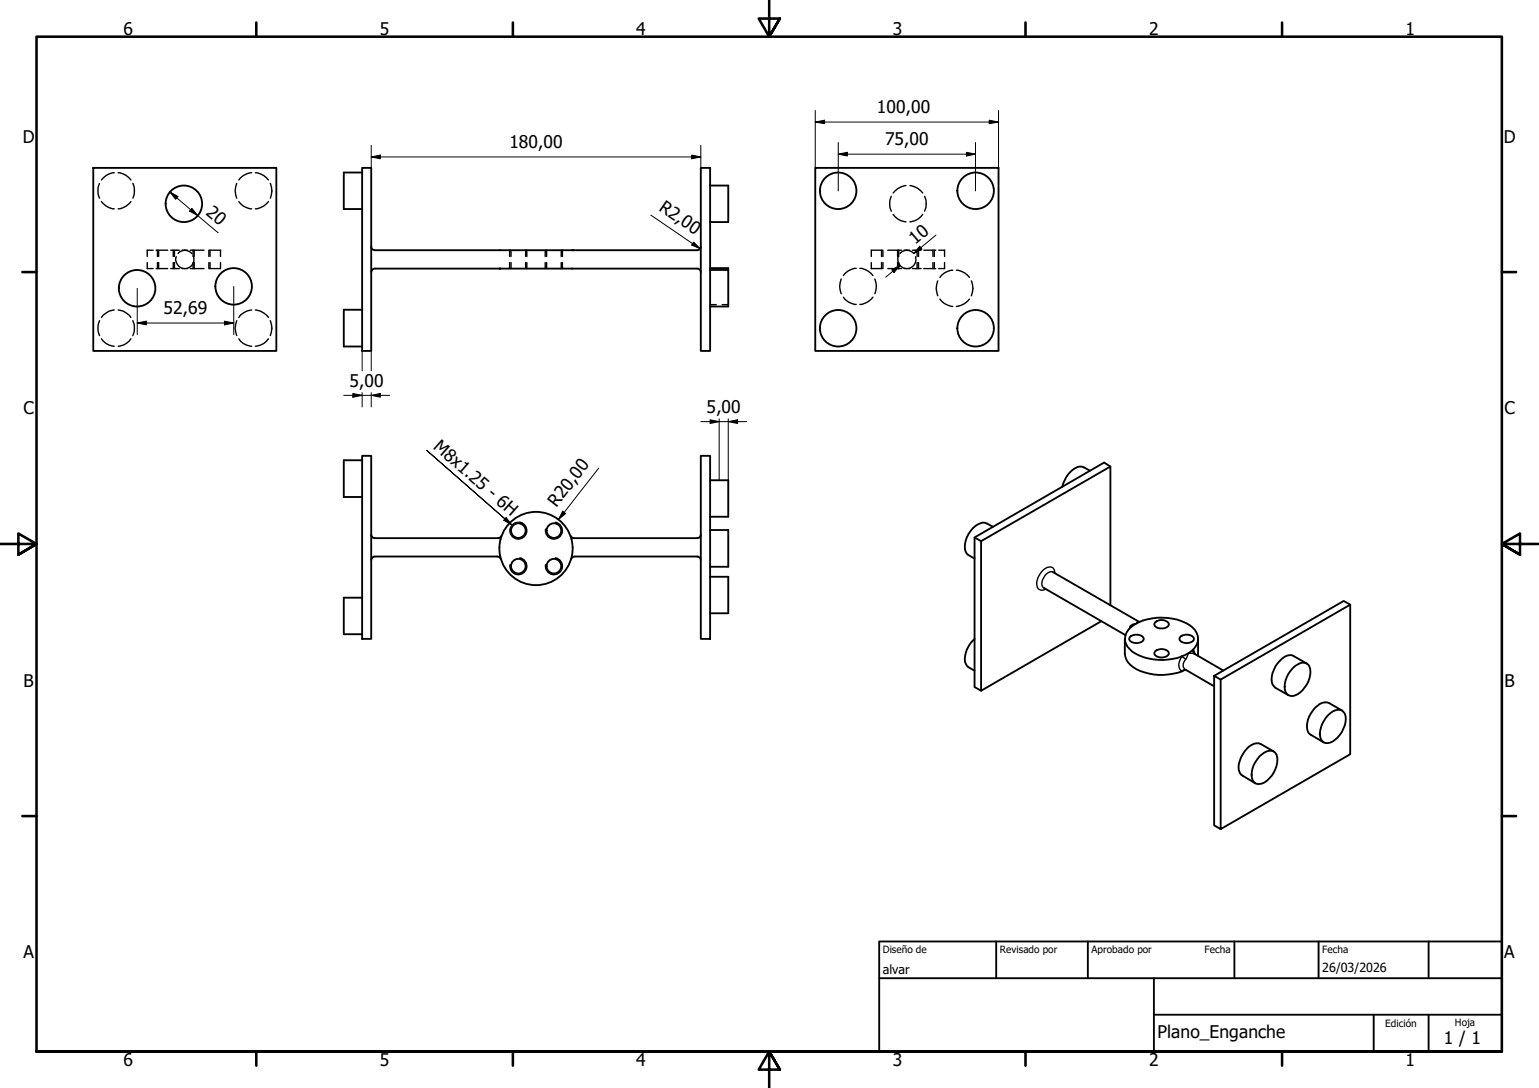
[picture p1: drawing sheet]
<svg xmlns="http://www.w3.org/2000/svg" width="420mm" height="297mm" viewBox="0 0 420 297" stroke-linecap="round" stroke-linejoin="round" font-family="sans-serif">
<!-- layer: Oculto (ISO) -->
<g fill="none" stroke="#000" stroke-width=".38">
<path d="M27.2 50.1a4.7 4.7 0 0 0 0 4M27.7 55a4.8 4.8 0 0 0 3.5 2M31.2 47.2a4.7 4.7 0 0 0-3.5 1.9M32.3 47.2a4.7 4.7 0 0 1 3.5 1.9M35.8 55a4.8 4.8 0 0 1-3.5 2M36.3 50.1a4.7 4.7 0 0 1 0 4M64.6 50.1a4.7 4.7 0 0 0 0 4M65.2 55a4.5 4.5 0 0 0 3.5 2M68.7 47.2a4.7 4.7 0 0 0-3.5 1.9M69.7 47.2a4.9 4.9 0 0 1 3.6 1.9M73.3 55a4.8 4.8 0 0 1-3.6 2M73.8 50.1a4.7 4.7 0 0 1 0 4"/>
<path d="M243.3 53.6a4.9 4.9 0 0 0 0 4M243.8 58.5a4.6 4.6 0 0 0 3.5 2.1M247.3 50.7a5.2 5.2 0 0 0-3.5 2M248.4 50.7a5.2 5.2 0 0 1 3.5 2M251.9 58.5a4.6 4.6 0 0 1-3.5 2.1M252.4 53.6a4.9 4.9 0 0 1 0 4M40.2 71.7v1.6h1.6M41.8 68.3h-1.6v1.7M42.6 68.3h3.2M42.6 73.3h3.2M43 68.3v1.7M43 71.7v1.6"/>
<path d="M43.3 68.3v1.7M43.3 71.7v1.6M46.6 68.3h2.4M46.6 73.3h2.4M47.3 68.3v1.7M47.3 71.7v1.6M47.6 68.3v1.7M47.6 71.7v1.6M48.1 70.1a2.42 2.42 0 0 0 1.9 3.2M48.6 69.2a2.35 2.35 0 0 1 3.7 0M49.7 68.3h1.5M49.7 73.3h1.5"/>
<path d="M51.9 68.3h3.8M51.9 73.3h3.8M52.7 68.3v1.7M52.7 71.7v1.6M52.8 70.1a2.42 2.42 0 0 1-1.8 3.2M53 68.3v1.7M53 71.7v1.6M57 68.3v1.7M57 71.7v1.6M57.1 68.3h3.1v1.7M57.3 68.3v1.7M57.3 71.7v1.6"/>
<path d="M60.2 71.7v1.6h-3.1M139.1 68.3v1.7M139.1 71.7v1.6M139.5 68.3v1.7M139.5 71.7v1.6M143.5 68.3v1.7M143.5 71.7v1.6M143.8 68.3v1.7M143.8 71.7v1.6M148.8 68.3v1.7M148.8 71.7v1.6M149.2 68.3v1.7"/>
<path d="M149.2 71.7v1.6M153.2 68.3v1.7M153.2 71.7v1.6M153.5 68.3v1.7M153.5 71.7v1.6M229.7 76.2a4.7 4.7 0 0 0 0 4M233.7 73.3a4.7 4.7 0 0 0-3.4 1.9M234.8 73.3a4.9 4.9 0 0 1 3.5 1.9M237.9 71.7v1.6h3M238.8 76.2a4.7 4.7 0 0 1 0 4M240.7 68.3v1.7M240.7 71.7v1.6"/>
<path d="M240.9 68.3h-3v1.7M241 68.3v1.7M241 71.7v1.6M242.4 68.3h3.7M242.4 73.3h3.7M245 68.3v1.7M245 71.7v1.6M245.2 70.1a2.42 2.42 0 0 0 1.9 3.2M245.4 68.3v1.7M245.4 71.7v1.6M245.7 69.2a2.35 2.35 0 0 1 3.7 0M246.8 68.3h1.5"/>
<path d="M246.8 73.3h1.5M249.1 68.3h2.4M249.1 73.3h2.4M249.9 70.1a2.42 2.42 0 0 1-1.8 3.2M250.4 68.3v1.7M250.4 71.7v1.6M250.8 68.3v1.7M250.8 71.7v1.6M252.2 68.3h3.3M252.2 73.3h3.3M254.7 68.3v1.7M254.7 71.7v1.6"/>
<path d="M255.1 68.3v1.7M255.1 71.7v1.6M256 76.7a4.9 4.9 0 0 0 0 4.1M256.3 68.3h1.6v1.7M257.9 71.7v1.6h-1.6M260.1 73.8a4.7 4.7 0 0 0-3.5 1.9M261.1 73.8a4.9 4.9 0 0 1 3.6 1.9M265.2 76.7a4.9 4.9 0 0 1 0 4.1M27.2 87.6a4.9 4.9 0 0 0 0 4M27.7 92.5a4.6 4.6 0 0 0 3.5 2M31.2 84.6a4.5 4.5 0 0 0-3.5 2.1M32.3 84.6a4.5 4.5 0 0 1 3.5 2.1"/>
<path d="M35.8 92.5a4.6 4.6 0 0 1-3.5 2M36.3 87.6a4.9 4.9 0 0 1 0 4M64.6 87.6a4.9 4.9 0 0 0 0 4M65.2 92.5a4.3 4.3 0 0 0 3.5 2M68.7 84.6a4.5 4.5 0 0 0-3.5 2.1M69.7 84.6a4.7 4.7 0 0 1 3.6 2.1M73.3 92.5a4.6 4.6 0 0 1-3.6 2M73.8 87.6a4.9 4.9 0 0 1 0 4M193.9 83.2h1.6M197.2 83.2h1.6M230.3 81.1a4.5 4.5 0 0 0 3.4 2M238.3 81.1a4.8 4.8 0 0 1-3.5 2"/>
<path d="M256.6 81.6a4.8 4.8 0 0 0 3.5 2.1M264.7 81.6a5.1 5.1 0 0 1-3.6 2.1"/>
</g>
<g fill="#000">
<circle cx="136.3" cy="73.3" r=".19"/>
<circle cx="156.3" cy="68.3" r=".19"/>
</g>
<!-- layer: Visible (ISO) -->
<g fill="none" stroke="#000" stroke-width=".51">
<path d="M25.5 45.8h49.9v50h-49.9zM98.9 45.8h2.4v50h-2.4zM98.9 47.1h-5v10h5M191.3 45.8h2.6v50h-2.6zM193.9 50.7h4.9v9.9h-4.9M222.6 45.8h50v50h-50zM101.3 67.3a.98 .98 0 0 0 1 1M102.3 73.3a.98 .98 0 0 0-1 1M102.4 68.3h87.9M102.4 73.3h87.9M190.3 73.3a.98 .98 0 0 1 1 1M191.3 67.3a.98 .98 0 0 1-1 1"/>
<path d="M193.9 73.2h4.9v10.5h-4.9M193.9 73.7h4.9M98.9 84.6h-5v10h5M98.9 124.4h2.4v50h-2.4zM98.9 125.7h-5v10h5M191.3 124.4h2.6v50h-2.6zM193.9 131.1h4.9v10h-4.9M297.6 128.5a3.4 3.4 0 0 0-5.4 .3l-1.1 1.5-1.1 2.6M303.1 127.4l-1.7-1.1-35.3 20.4M101.3 145.9a.98 .98 0 0 0 1 1M102.3 151.9a.98 .98 0 0 0-1 1M102.4 151.9h33.4l.6 .2 .3 .5"/>
<path d="M102.4 146.9h33.6M136.9 146.3l-.4 .4-.5 .2M155.8 146.3l.3 .4 .6 .2M156.7 146.9h33.6M190.3 151.9h-33.4l-.6 .2-.4 .5M190.3 151.9a.98 .98 0 0 1 1 1M191.3 145.9a.98 .98 0 0 1-1 1M193.9 144.7h4.9v10h-4.9M193.9 157.5h4.9v9.9h-4.9M267.8 147.8l-1.7-1.1v40.9l1.7 1M271.1 143.8a3.3 3.3 0 0 0-4.1-.6 7 7 0 0 0-3.3 7.5l.7 .9 1.7 .9M287.5 156.2l23.5 13.6"/>
<path d="M98.9 163.2h-5v10h5M266.1 174.4a6.8 6.8 0 0 0-2.4 6.9l.7 .9 1.7 .9M285 160.5l22.3 12.9M303.1 165.3v-37.9l-35.3 20.4v40.8l32.9-19M307.1 174.4v4.1a6.3 6.3 0 0 0 5.3 5.1 17.2 17.2 0 0 0 11.3-.7M308.1 171.9a14 14 0 0 1 14.5-2.3 6 6 0 0 1 4.5 4.7 5.7 5.7 0 0 1-4.5 4.9 15.5 15.5 0 0 1-13.5-1.3 4.1 4.1 0 0 1-1.5-5.3zM308.5 173.9a2.58 2.58 0 0 1 3.7 .3 1.72 1.72 0 0 1-2.3 1.4 1.52 1.52 0 0 1-1.6-1.4zM311 169.8h.1M315.3 177.8a2.58 2.58 0 0 1 3.8 .4 1.72 1.72 0 0 1-2.3 1.3 1.52 1.52 0 0 1-1.6-1.3zM315.3 169.9a2.52 2.52 0 0 1 3.8 .4 1.74 1.74 0 0 1-2.3 1.3 1.54 1.54 0 0 1-1.6-1.3zM322.2 173.9a2.58 2.58 0 0 1 3.7 .3 1.72 1.72 0 0 1-2.2 1.4 1.52 1.52 0 0 1-1.7-1.4zM326 178.4l7.9 4.7"/>
<path d="M327.1 174.4v4.7M368.6 165.1l-35.4 20.4M323.7 182.9l7.8 4.5M331.5 184.5l1.7 1v40.9l-1.7-1.1v-40.8l35.3-20.4 1.8 1v40.8l-35.4 20.5M352.9 182.5a3.2 3.2 0 0 1 4.3-1 5.6 5.6 0 0 1-1 6.2 4.3 4.3 0 0 1-3.9 2.3 2.52 2.52 0 0 1-1.5-3.3 7.8 7.8 0 0 1 2.1-4.2zM356.7 181.2l-3.5-2.1a3.2 3.2 0 0 0-3.8 1.4 6.6 6.6 0 0 0-2 6.4l.8 .9 3.5 2M362.5 195.3a3.4 3.4 0 0 1 3.9-1.3 3.4 3.4 0 0 1 .8 4 6.8 6.8 0 0 1-4.7 4.9 2.12 2.12 0 0 1-2.2-2.5l.1-.9a7.8 7.8 0 0 1 2.1-4.2zM366.4 194l-3.6-2.1a3.4 3.4 0 0 0-3.8 1.4 6.8 6.8 0 0 0-1.9 6.5l.7 .8 3.6 2.1M343.9 206.5a3.5 3.5 0 0 1 3.8-1.3 3.4 3.4 0 0 1 .8 4 6.8 6.8 0 0 1-4.6 4.8 2.04 2.04 0 0 1-2.2-2.4 7.6 7.6 0 0 1 2.2-5.1zM347.7 205.2l-3.5-2.1a3.4 3.4 0 0 0-3.8 1.4 6.8 6.8 0 0 0-1.9 6.4l.7 .9 3.5 2.1"/>
<circle cx="50.2" cy="55.6" r="5"/>
<circle cx="228.8" cy="52.1" r="5"/>
<circle cx="266.4" cy="52.1" r="5"/>
<circle cx="37.4" cy="78.7" r="5"/>
<circle cx="63.8" cy="78.2" r="5"/>
<circle cx="228.8" cy="89.6" r="5"/>
<circle cx="266.4" cy="89.6" r="5"/>
<circle cx="141.5" cy="154.6" r="2"/>
<circle cx="141.5" cy="144.9" r="2"/>
<circle cx="146.3" cy="149.8" r="10"/>
<circle cx="151.2" cy="144.9" r="2"/>
<circle cx="151.2" cy="154.6" r="2"/>
</g>
<g fill="#000">
<circle cx="136.3" cy="73.3" r=".25"/>
<circle cx="156.3" cy="68.3" r=".25"/>
</g>
<!-- layer: Visible fina (ISO) -->
<path d="M141.9 152.3a2.32 2.32 0 0 1 1.9 2.7 2.32 2.32 0 0 1-2.7 1.9 2.32 2.32 0 0 1-1.9-2.7M141.9 142.6a2.32 2.32 0 0 1 1.9 2.7 2.32 2.32 0 0 1-2.7 1.8 2.32 2.32 0 0 1-1.9-2.6M151.6 152.3a2.32 2.32 0 0 1 1.9 2.7 2.32 2.32 0 0 1-2.7 1.9 2.32 2.32 0 0 1-1.9-2.7M151.6 142.6a2.32 2.32 0 0 1 1.9 2.7 2.32 2.32 0 0 1-2.7 1.8 2.32 2.32 0 0 1-1.9-2.6M287.5 156.2a2.14 2.14 0 0 0-2.5 1.5 2.02 2.02 0 0 0 0 2.8M288 156.5a1.52 1.52 0 0 0-.9-1.7 1.52 1.52 0 0 0-1.8 .4 4.9 4.9 0 0 0-2.1 5.2 1.54 1.54 0 0 0 2.3 .4M308.5 171.2l-.2 .5M308.5 171.2h.2M311 169.8h-.5l-.2 .4-.6 .1a1.3 1.3 0 0 0-1.2 .9M326.2 178.5l-.4-1.2a.83 .83 0 0 0 .3 1.2l-1.7-.1-.2 .7a5.1 5.1 0 0 0-1.2 2.9l.7 .9a.89 .89 0 0 0-1.1 .4 2.96 2.96 0 0 1 0-4.1l1.1 .8" fill="none" stroke="#000" stroke-width=".38"/>
<circle cx="326.1" cy="178.5" r=".19" fill="#000"/>
<!-- layer: Borde (ISO) -->
<g fill="none" stroke="#000" stroke-width=".7">
<path d="M70 6.1v3.9M140 6.1v3.9M210 0v10l-2.9-4.9h5.8l-2.9 4.9 2.9-4.9M280 6.1v3.9M350 6.1v3.9M6.1 74.3h3.9M410 74.3h3.9M0 148.5h10l-5-2.8v5.7l5-2.9-5 2.9M420 148.5h-10l5-2.8v5.7l-5-2.9 5 2.9M6.1 222.8h3.9M410 222.8h3.9M10 287.1v-277.1h400v277.1h-400h400"/>
<path d="M70 287.1v3.8M140 287.1v3.8M212.9 292l-2.9-4.9 2.9 4.9h-5.8l2.9-4.9v9.9M280 287.1v3.8M350 287.1v3.8"/>
</g>
<path d="M240 257h170v30.1h-170zM272 257v10.1M297 257v10.1M337 257v10.1M360 257v10.1M390 257v10.1M240 267.1h170M315 277h95M315 267.1v20M375 277v10.1M390 277v10.1" fill="none" stroke="#000" stroke-width=".51"/>
<!-- layer: Cota (ISO) -->
<g fill="none" stroke="#000" stroke-width=".27">
<path d="M101.3 39.7v6.1M191.3 39.7v6.1M222.6 33.3l2.5-.5v1zM222.6 33.3h50M222.6 30.1v15.7M228.9 38.9v13.2M266.3 38.9v13.2M270.1 32.8l2.5 .5-2.5 .5zM272.6 30.1v15.7M46.4 52.4l2.2 1.2-.7 .8zM46.4 52.4l13.2 11.1M52.4 56.9l1.6 2-2.2-1.3z"/>
<path d="M101.3 42.8l2.5-.5v1.1zM101.3 42.8h90M177.7 58.7l13.5 9.2M188.8 42.3l2.5 .5-2.5 .6zM228.9 42.1l2.4-.5v1zM228.9 42.1h37.4M263.8 41.6l2.5 .5-2.5 .5zM37.5 78.7v12.7M63.8 78.2v13.2M189.4 66.1l1.8 1.8-2.4-1zM243.5 73.6l2.2-1.2-1.6 2zM245.7 72.4l-3.9 3.3"/>
<path d="M251.1 67.2l.6 .8-2.2 1.2zM255.5 64.2l-6 5 1.9-1.6M37.5 88.2l2.4-.5v1zM37.5 88.2h26.3M61.3 87.7l2.5 .5-2.5 .5zM98.9 95.8v5.4M101.3 95.8v5.4M93.9 107.9h12.5M96.3 107.4l2.6 .5-2.6 .5zM98.9 107.2v3.9M101.3 107.9l2.5-.5v1zM101.3 107.2v3.9"/>
<path d="M191.3 115.1h12.5M193.9 114.6l2.4 .5-2.4 .5zM196.3 114.3v16.8M198.8 115.1l2.6-.5v1zM198.8 114.3v16.8M153.6 139.6l.8 .6-1.9 1.6zM163.4 127.8l-10.9 14"/>
</g>
<g fill="#000">
<path d="M222.6 33.3l2.5-.5v1zM270.1 32.8l2.5 .5-2.5 .5zM46.4 52.4l2.2 1.2-.7 .8zM52.4 56.9l1.6 2-2.2-1.3zM101.3 42.8l2.5-.5v1.1zM188.8 42.3l2.5 .5-2.5 .6zM228.9 42.1l2.4-.5v1zM263.8 41.6l2.5 .5-2.5 .5zM189.4 66.1l1.8 1.8-2.4-1zM243.5 73.6l2.2-1.2-1.6 2zM251.1 67.2l.6 .8-2.2 1.2zM37.5 88.2l2.4-.5v1z"/>
<path d="M61.3 87.7l2.5 .5-2.5 .5zM96.3 107.4l2.6 .5-2.6 .5zM101.3 107.9l2.5-.5v1zM193.9 114.6l2.4 .5-2.4 .5zM198.8 115.1l2.6-.5v1zM153.6 139.6l.8 .6-1.9 1.6z"/>
</g>
<path d="M138.2 141.3l1.5 2-2.2-1.3zM139.1 142.8l-22.6-19.9 23.2 20.4M142.6 142.8a2.32 2.32 0 0 0-3.4 1.7" fill="none" stroke="#000" stroke-width=".27"/>
<path d="M138.2 141.3l1.5 2-2.2-1.3z" fill="#000"/>
<g font-size="4.8">
<text x="33.7" y="9.6">6</text>
<text x="103.7" y="9.6">5</text>
<text x="173.7" y="9.6">4</text>
<text x="243.7" y="9.6">3</text>
<text x="313.7" y="9.6">2</text>
<text x="383.7" y="9.6">1</text>
<text x="239.4" y="30.9">100,00</text>
<text x="6.2" y="38.9">D</text>
<text x="139.1" y="40.4">180,00</text>
<text x="241.6" y="39.7">75,00</text>
<text x="410.5" y="38.9">D</text>
<text x="56" y="58.5" transform="rotate(40 56 58.5)">20</text>
<text x="179.7" y="57.2" transform="rotate(34 179.7 57.2)">R2,00</text>
<text x="249.9" y="66.8" transform="rotate(-40 249.9 66.8)">10</text>
<text x="44.6" y="85.8">52,69</text>
<text x="95.4" y="105.5">5,00</text>
<text x="6.4" y="113.1">C</text>
<text x="192.9" y="112.7">5,00</text>
<text x="410.7" y="113.1">C</text>
<text x="118" y="122.2" transform="rotate(41 118 122.2)">M8x1.25 - 6H</text>
<text x="151.9" y="138.7" transform="rotate(-52 151.9 138.7)">R20,00</text>
<text x="6.4" y="187.4">B</text>
<text x="410.7" y="187.4">B</text>
<text x="6.4" y="261.7">A</text>
<text x="410.7" y="261.7">A</text>
<text x="316" y="283.4">Plano_Enganche</text>
<text x="394.2" y="285">1 / 1</text>
<text x="33.7" y="290.9">6</text>
<text x="103.7" y="290.9">5</text>
<text x="173.7" y="290.9">4</text>
<text x="243.7" y="290.9">3</text>
<text x="313.7" y="290.9">2</text>
<text x="383.7" y="290.9">1</text>
</g>
<g font-size="3.4">
<text x="241" y="266">alvar</text>
<text x="361" y="265.5">26/03/2026</text>
</g>
<g font-size="2.7">
<text x="241" y="260.2">Diseño de</text>
<text x="273" y="260.1">Revisado por</text>
<text x="298" y="260.1">Aprobado por</text>
<text x="328.9" y="260.1">Fecha</text>
<text x="361" y="260.1">Fecha</text>
<text x="378.2" y="280.3">Edición</text>
<text x="397.2" y="280">Hoja</text>
</g>
</svg>
